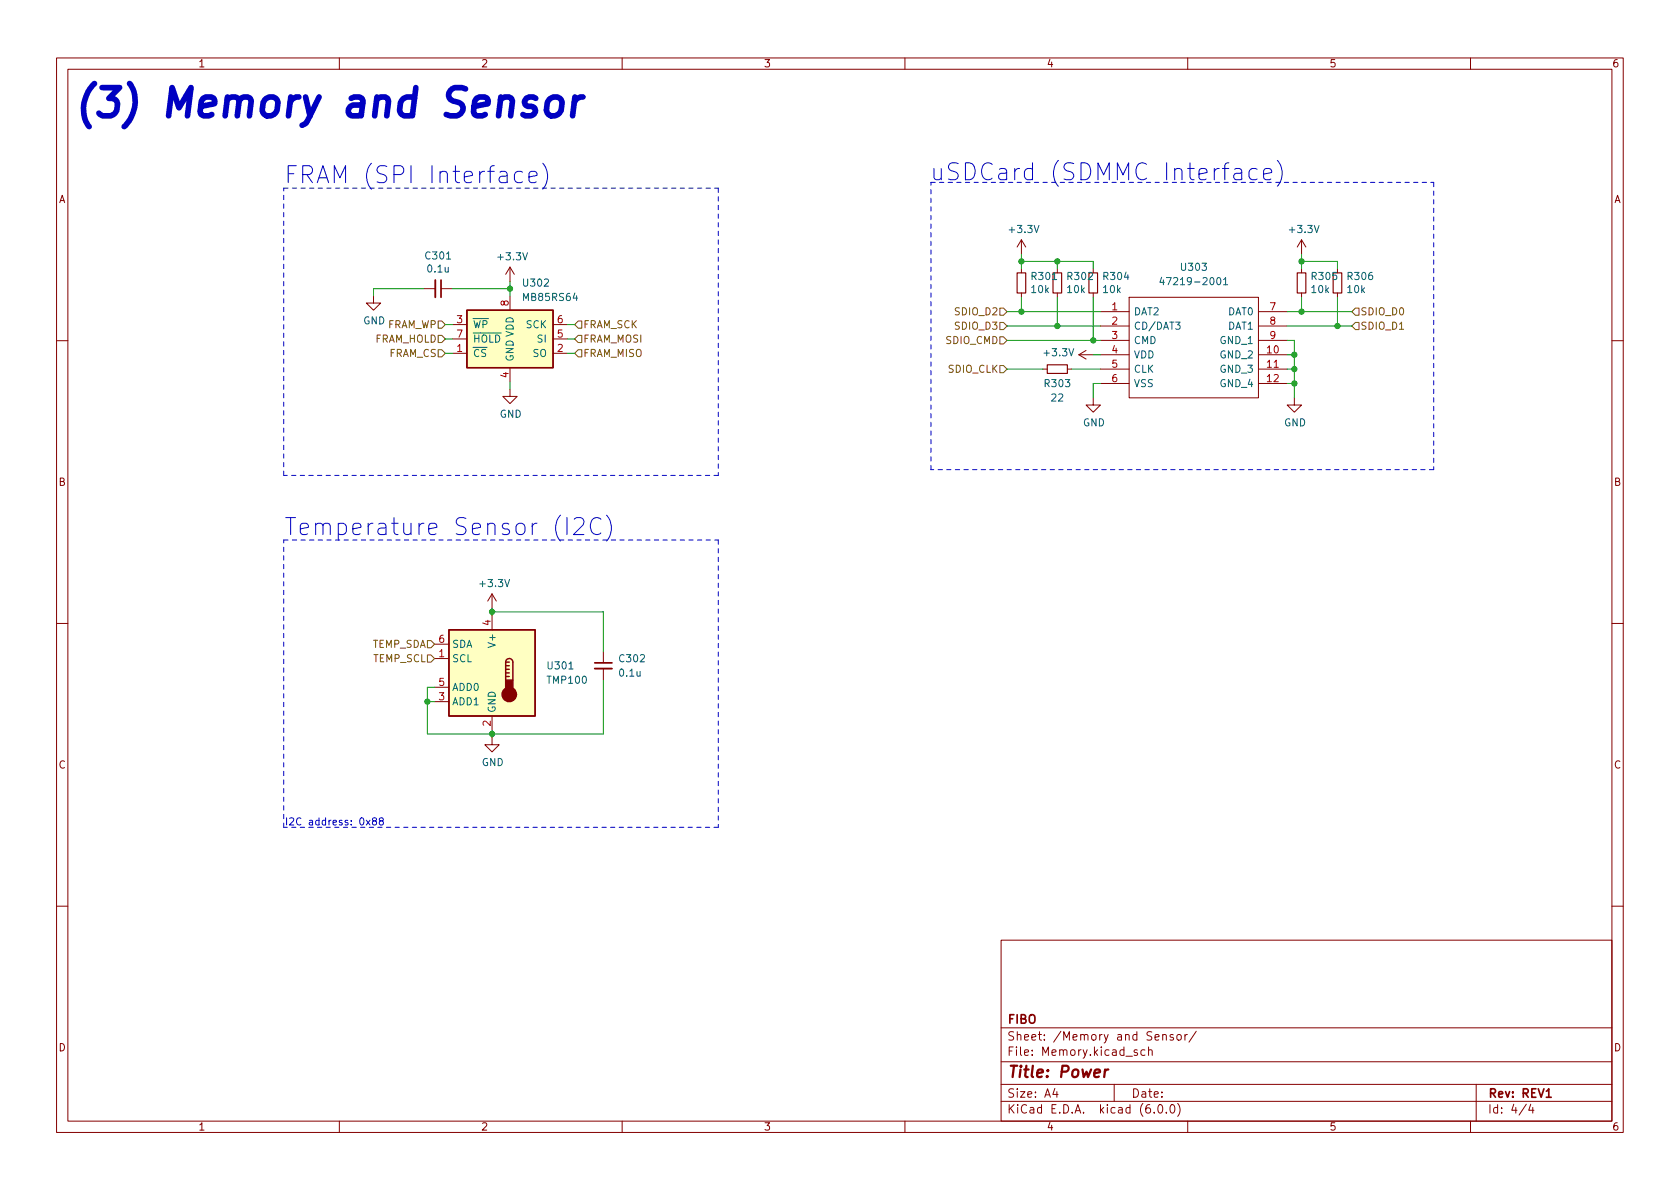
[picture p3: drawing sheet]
<svg xmlns="http://www.w3.org/2000/svg" width="297mm" height="210mm" viewBox="0 0 297 210" stroke-linecap="round" stroke-linejoin="round" font-family="sans-serif">
<g fill="none" stroke="#840000" stroke-width=".18">
<path d="M10 10.2h277v190.1h-277zM12 12.2h273v186.1h-273zM60 10.2v2M110 10.2v2M160 10.2v2M210 10.2v2M260 10.2v2M66 52.3v1.3h1.3l-1.3 1.3-1.2-1.3h1.2M74.9 51h2.1M78 51h2M80 57.4h2.5M80 59.9h2.5"/>
<path d="M90.2 47.2v2.6M90.2 52.3v2.6M90.2 47.2l-.8 1.3M90.2 47.2l.7 1.3M97.8 57.4h2.5M97.8 59.9h2.5M180.6 42.4v2.6M180.6 47.5v.8M180.6 51.8v.8M180.6 42.4l-.8 1.3M180.6 42.4l.8 1.3M186.9 47.5v.8"/>
<path d="M186.9 51.8v.8M193.3 47.5v.8M193.3 51.8v.8M194.6 55.1h5M194.6 57.7h5M199.6 52.6h22.9v17.8h-22.9zM222.5 55.1h5.1M222.5 57.7h5.1M230.1 42.4v2.6M230.1 47.5v.8M230.1 51.8v.8M230.1 42.4l-.7 1.3"/>
<path d="M230.1 42.4l.8 1.3M236.5 47.5v.8M236.5 51.8v.8M10 60.2h2M80 62.5h2.5M90.2 68.8v1.3h1.2l-1.2 1.3-1.3-1.3h1.3M90.2 65v2.6M97.8 62.5h2.5M184.4 65.3h.8M188.7 65.3h.8M190.8 62.7l1.2 .8M190.8 62.7h2.5"/>
<path d="M192 62l-1.2 .7M193.3 70.4v1.2h1.3l-1.3 1.3-1.3-1.3h1.3M194.6 62.7h5M194.6 65.3h5M194.6 67.8h5M194.6 60.2h5M222.5 62.7h5.1M222.5 65.3h5.1M222.5 67.8h5.1M222.5 60.2h5.1M228.9 70.4v1.2h1.2l-1.2 1.3-1.3-1.3h1.3M285 60.2h2"/>
<path d="M10 110.2h2M76.8 116.5h2.6M76.8 113.9h2.6M87 105l-.8 1.3M87 105v2.6M87 108.8v2.6M87 105l.8 1.3M106.7 115.2v2M106.7 118.2v2.1M285 110.2h2M76.8 124.1h2.6M76.8 121.5h2.6"/>
<path d="M87 130.4v1.3h1.3l-1.3 1.3-1.3-1.3h1.3M87 126.6v2.6M10 160.2h2M177 166.3h108v32h-108zM285 160.2h2M60 198.3v2M110 198.3v2M160 198.3v2M177 194.8h108M177 191.8h108M177 187.8h108M177 181.8h108"/>
<path d="M186.5 192.5l-.4 1h1M186.9 193v1M197 191.8v3M201.1 185.7l-.4-.1-.2 .2 .1 .3 .5 .1v.4h-.6M202.4 185.7l-.4-.1-.3 .3v.4l.2 .3h.5M203.1 185.8l.2-.2 .3 .1 .1 .9M203.1 185.1v1.5M204.1 196.7v.1M204.9 195.4l.2-.1a.81 .81 0 0 1 .6 .7 .81 .81 0 0 1-.3 .8h-.2a.81 .81 0 0 1-.6-.6 .81 .81 0 0 1 .3-.8zM205.6 183.1l.2-.2 .3 .1 .1 .9M205.6 182.9v1M206.2 196.7v.1"/>
<path d="M207.1 195.4l.1-.1a.81 .81 0 0 1 .6 .7 .81 .81 0 0 1-.3 .8h-.1a.81 .81 0 0 1-.6-.6 .81 .81 0 0 1 .3-.8zM207.4 183l-.3-.1-.2 .2v.3l.5 .1v.4h-.5M208.1 183.1l.3-.2 .4 .2 .1 .5-.2 .3h-.3l-.3-.1zM208.2 195.1a1.72 1.72 0 0 1 0 2.3M209.5 182.9v1M209.9 182.9l-.3 .1-.1 .2M210 198.3v2M211.5 182.4l-1.3 1.9M260 198.3v2M261 191.8v6.5M269.9 195.3l-1.3 1.9M270.6 195.3l-.3 1h.9"/>
<path d="M271 195.8v1"/>
</g>
<path d="M78 49.5v3.1M105.2 117.2h3M273.4 194h.9" fill="none" stroke="#840000" stroke-width=".3"/>
<path d="M195.4 189.1l-.2 1.4M196 189.1l-.4 .1-.3 .3" fill="none" stroke="#840000" stroke-width=".4"/>
<path d="M179.8 48.3h1.6v3.5h-1.6zM186.2 48.3h1.5v3.5h-1.5zM192.5 48.3h1.6v3.5h-1.6zM229.4 48.3h1.5v3.5h-1.5zM235.7 48.3h1.5v3.5h-1.5zM185.2 64.5h3.5v1.5h-3.5z" fill="none" stroke="#840000" stroke-width=".2"/>
<path d="M77 49.5v3.1M105.2 118.2h3" fill="none" stroke="#840000" stroke-width=".33"/>
<g fill="#ffffc2" stroke="#ffffc2" stroke-width=".18">
<path d="M82.5 54.9h15.3v10.1h-15.3z"/>
<path d="M79.4 111.4h15.2v15.2h-15.2z"/>
</g>
<path d="M82.5 54.9h15.3v10.1h-15.3zM79.4 111.4h15.2v15.2h-15.2zM89.4 117.1a.64 .64 0 0 1 .6-.6 .64 .64 0 0 1 .7 .6v3.2M89.4 119.6h.6M89.4 119h.6M89.4 118.4h.6M89.4 117.7h.6M89.4 117.1v3.2M89.4 117.1h.6" fill="none" stroke="#840000" stroke-width=".25"/>
<path d="M205.4 49l-.3 .9h.8M205.7 49.5v.9M207.9 57h.7l-.4 .4 .4 .2v.5l-.2 .1-.5-.1M216.3 49.4l.4-.3v1.3M216.3 50.4h.8" fill="none" stroke="#006464" stroke-width=".18"/>
<g fill="#840000" stroke="#840000" stroke-width=".25">
<path d="M89.4 120.3h1.3v1.9h-1.3z"/>
<circle cx="90" cy="122.8" r="1.27"/>
</g>
<g fill="none" stroke="#725600" stroke-width=".18">
<path d="M77.5 56.8h.6l.6 .6-.6 .6h-.6zM77.5 59.3h.6l.6 .6-.6 .7h-.6zM101.6 59.9l.6-.6h.7v1.3h-.7zM102.2 56.8h.7v1.2h-.7l-.6-.6zM176.8 57h.6l.7 .7-.7 .6h-.6zM176.8 54.5h.6l.7 .6-.7 .6h-.6zM176.8 59.6h.6l.7 .6-.7 .6h-.6zM239.6 54.5h.7v1.2h-.7l-.6-.6zM239.6 57h.7v1.3h-.7l-.6-.6zM77.5 61.8h.6l.6 .7-.6 .6h-.6zM102.2 61.8h.7v1.3h-.7l-.6-.6zM176.8 64.6h.6l.7 .7-.7 .6h-.6z"/>
<path d="M75.6 115.8h.6l.6 .7-.6 .6h-.6zM75.6 113.3h.6l.6 .6-.6 .6h-.6z"/>
</g>
<g fill="none" stroke="#0000c2" stroke-width=".18">
<path d="M92.4 30.4l-.3-.1h-.6l-.3 .1-.2 .5v.8l.2 .5 .3 .1h.6l.3-.1M93.5 31.3l1.5-.3-.2-.6-.3-.1h-.5l-.3 .1-.2 .3v1.2l.2 .3 .3 .1h.5l.3-.1M96 28.9a3.4 3.4 0 0 1 0 4.5M222.3 29.9l-.3-.1h-.6l-.3 .1-.3 .5v.8l.3 .4 .3 .2h.6l.3-.2M223.4 30.8l1.4-.3-.1-.6-.3-.1h-.6l-.2 .1-.2 .3v1.2l.2 .2 .2 .2h.6l.3-.2M225.8 28.4a3.4 3.4 0 0 1 0 4.5M100.2 91.5v3M101.5 91.8l.5-.3h.7a.81 .81 0 0 1 .4 1.3l-1.7 1.7h1.8M106.2 91.8a1.12 1.12 0 0 0-1.2-.1 1.12 1.12 0 0 0-.6 1.1 1.27 1.27 0 0 0 .3 1.4 1.27 1.27 0 0 0 1.4 .2l.1-.2M107.2 91.1a3.4 3.4 0 0 1 0 4.6M64.8 145l.6 .9M65.4 145l-.6 .9"/>
<path d="M66.1 145.2l-.2-.3v-.2l.2-.1 .4 .1 .1 .2-.1 .1-.5 .2-.1 .2v.4l.2 .1h.2l.3-.3v-.2l-.3-.2M67.3 145.2l-.2-.3v-.2l.2-.1 .4 .1 .1 .2-.1 .1-.5 .2-.1 .2v.4l.2 .1h.2l.3-.3-.1-.3-.2-.1"/>
</g>
<path d="M94.7 17.4a1.22 1.22 0 0 0-2 .7l.2 .5 .5 .2h.7l.4 .3 .2 .7-.3 .4-.5 .3h-1l-.4-.3M97.1 17.6a1.29 1.29 0 0 1 1.3-.5 1.29 1.29 0 0 1 1 1l-.2 1.4a1.37 1.37 0 0 1-1.3 1 1.37 1.37 0 0 1-1.3-1l.2-1.4zM101.7 17.2l-.5 3.3M103.1 17.2a1.48 1.48 0 0 0-1.6 .9" fill="none" stroke="#0000c2" stroke-width="1"/>
<path d="M50.2 33.3h76.8M127 33.3v50.8M164.6 32.3h88.9M253.5 32.3v50.8M50.2 84.1v-50.8M50.2 95.5h76.8M127 84.1h-76.8M127 95.5v50.8M164.6 83.1v-50.8M253.5 83.1h-88.9M50.2 146.3v-50.8M127 146.3h-76.8" fill="none" stroke="#0000c2" stroke-width=".18" stroke-dasharray=".8 .8"/>
<g fill="none" stroke="#009600" stroke-width=".18">
<path d="M74.9 51h-8.9v1.3M78.7 59.9h1.3M78.7 57.4h1.3M80 51h10.2M90.2 49.8v2.5M100.3 59.9h1.3M100.3 57.4h1.3M178.1 55.1h16.5M178.1 57.7h16.5M180.6 45v2.5M180.6 52.6v2.5M180.6 46.2h12.7v1.3"/>
<path d="M186.9 46.2v1.3M186.9 52.6v5.1M193.3 52.6v7.6M227.6 55.1h11.4M227.6 57.7h11.4M230.1 46.2h6.4v1.3M230.1 45v2.5M230.1 52.6v2.5M236.5 52.6v5.1M78.7 62.5h1.3M90.2 67.6v1.2M100.3 62.5h1.3"/>
<path d="M178.1 60.2h16.5M178.1 65.3h6.3M189.5 65.3h5.1M193.3 62.7h1.3M194.6 67.8h-1.3v2.6M227.6 60.2h1.3v10.2M227.6 65.3h1.3M227.6 62.7h1.3M227.6 67.8h1.3M87 107.6v1.2M87 108.2h19.7v7M75.6 124.1h1.2"/>
<path d="M87 129.2v1.2M106.7 120.3v9.5h-31.1v-8.3h1.2"/>
</g>
<g fill="#009600" stroke="#009600" stroke-width=".18">
<circle cx="186.9" cy="57.7" r=".46"/>
<circle cx="186.9" cy="46.2" r=".46"/>
<circle cx="228.9" cy="65.3" r=".46"/>
<circle cx="228.9" cy="62.7" r=".46"/>
<circle cx="180.6" cy="46.2" r=".46"/>
<circle cx="180.6" cy="55.1" r=".46"/>
<circle cx="90.2" cy="51" r=".46"/>
<circle cx="230.1" cy="46.2" r=".46"/>
<circle cx="228.9" cy="67.8" r=".46"/>
<circle cx="236.5" cy="57.7" r=".46"/>
<circle cx="230.1" cy="55.1" r=".46"/>
<circle cx="193.3" cy="60.2" r=".46"/>
<circle cx="75.6" cy="124.1" r=".46"/>
<circle cx="87" cy="108.2" r=".46"/>
<circle cx="87" cy="129.8" r=".46"/>
</g>
<text font-size="7" fill="#0000c2" x="12.7" y="20.7">(3) Memory and Sensor</text>
<g font-size="4.2" fill="#0000c2">
<text x="50.2" y="32.4">FRAM (SPI Interface)</text>
<text x="164.3" y="31.9">uSDCard (SDMMC Interface)</text>
<text x="50.2" y="94.7">Temperature Sensor (I2C)</text>
</g>
<text font-size="2.8" fill="#840000" x="178" y="190.6">Title: Power</text>
<g font-size="2.1" fill="#840000">
<text x="178" y="184">Sheet: /Memory and Sensor/</text>
<text x="178" y="181">FIBO</text>
<text x="178" y="186.7">File: Memory.kicad_sch</text>
<text x="178" y="196.9">KiCad E.D.A. kicad (6.0.0)</text>
<text x="178" y="194.1">Size: A4</text>
<text x="200" y="194.1">Date:</text>
<text x="263" y="194.1">Rev: REV1</text>
<text x="263" y="196.9">Id: 4/4</text>
</g>
<g font-size="1.8" fill="#840000">
<text x="35" y="11.9">1</text>
<text x="85" y="11.9">2</text>
<text x="135" y="11.9">3</text>
<text x="185" y="11.9">4</text>
<text x="235" y="11.9">5</text>
<text x="285" y="11.9">6</text>
<text x="10.3" y="35.9">A</text>
<text x="285.3" y="35.9">A</text>
<text x="10.3" y="85.9">B</text>
<text x="285.3" y="85.9">B</text>
<text x="10.3" y="135.9">C</text>
<text x="285.3" y="135.9">C</text>
<text x="10.3" y="185.9">D</text>
<text x="285.3" y="185.9">D</text>
<text x="35" y="199.9">1</text>
<text x="85" y="199.9">2</text>
<text x="135" y="199.9">3</text>
<text x="185" y="199.9">4</text>
<text x="235" y="199.9">5</text>
<text x="285" y="199.9">6</text>
</g>
<g font-size="1.8" fill="#006464">
<text x="178.6" y="41.2">+3.3V</text>
<text x="228.2" y="41.2">+3.3V</text>
<text x="75.4" y="45.9">C301</text>
<text x="88.2" y="46">+3.3V</text>
<text x="209" y="47.9">U303</text>
<text x="75.7" y="48.2">0.1u</text>
<text x="92.6" y="50.7">U302</text>
<text x="92.7" y="53.2">MB85RS64</text>
<text x="182.4" y="51.8">10k</text>
<text x="182.5" y="49.5">R301</text>
<text x="188.8" y="51.8">10k</text>
<text x="188.9" y="49.5">R302</text>
<text x="195.1" y="51.8">10k</text>
<text x="195.2" y="49.5">R304</text>
<text x="206.4" y="50.4">47219-2001</text>
<text x="232" y="51.8">10k</text>
<text x="232" y="49.5">R305</text>
<text x="238.3" y="51.8">10k</text>
<text x="238.4" y="49.5">R306</text>
<text x="64.2" y="57.3">GND</text>
<text x="83.6" y="58">~{WP}</text>
<text x="93" y="58">SCK</text>
<text x="200.4" y="55.7">DAT2</text>
<text x="200.4" y="58.3">CD/DAT3</text>
<text x="217.1" y="55.7">DAT0</text>
<text x="217.1" y="58.3">DAT1</text>
<text x="83.6" y="63.1">~{CS}</text>
<text x="83.6" y="60.6">~{HOLD}</text>
<text x="90.8" y="64" transform="rotate(-90 90.8 64)">GND VDD</text>
<text x="94.2" y="63.1">SO</text>
<text x="95.1" y="60.6">SI</text>
<text x="184.8" y="63">+3.3V</text>
<text x="200.4" y="60.8">CMD</text>
<text x="200.4" y="63.4">VDD</text>
<text x="200.4" y="65.9">CLK</text>
<text x="215.8" y="63.4">GND_2</text>
<text x="215.8" y="65.9">GND_3</text>
<text x="215.8" y="60.8">GND_1</text>
<text x="184.8" y="68.4">R303</text>
<text x="186" y="71">22</text>
<text x="200.4" y="68.4">VSS</text>
<text x="215.8" y="68.4">GND_4</text>
<text x="88.3" y="73.9">GND</text>
<text x="191.5" y="75.4">GND</text>
<text x="227" y="75.4">GND</text>
<text x="85" y="103.8">+3.3V</text>
<text x="79.9" y="117.1">SCL</text>
<text x="79.9" y="114.5">SDA</text>
<text x="87.6" y="114.1" transform="rotate(-90 87.6 114.1)">V+</text>
<text x="97" y="118.4">U301</text>
<text x="109.6" y="119.6">0.1u</text>
<text x="109.6" y="117.1">C302</text>
<text x="79.9" y="124.7">ADD1</text>
<text x="79.9" y="122.2">ADD0</text>
<text x="96.9" y="120.9">TMP100</text>
<text x="87.6" y="126.1" transform="rotate(-90 87.6 126.1)">GND</text>
<text x="85.2" y="135.5">GND</text>
</g>
<g font-size="1.8" fill="#725600">
<text x="68.3" y="58">FRAM_WP</text>
<text x="103.1" y="58">FRAM_SCK</text>
<text x="169" y="58.3">SDIO_D3</text>
<text x="169" y="55.7">SDIO_D2</text>
<text x="240.5" y="55.7">SDIO_D0</text>
<text x="240.5" y="58.3">SDIO_D1</text>
<text x="66.2" y="60.6">FRAM_HOLD</text>
<text x="68.7" y="63.1">FRAM_CS</text>
<text x="103.1" y="63.1">FRAM_MISO</text>
<text x="103.1" y="60.6">FRAM_MOSI</text>
<text x="167.3" y="60.8">SDIO_CMD</text>
<text x="167.7" y="65.9">SDIO_CLK</text>
<text x="65.7" y="114.5">TEMP_SDA</text>
<text x="65.9" y="117.1">TEMP_SCL</text>
</g>
<g font-size="1.8" fill="#a90000">
<text x="80.8" y="57.1">3</text>
<text x="80.8" y="59.7">7</text>
<text x="89.9" y="54.1" transform="rotate(-90 89.9 54.1)">8</text>
<text x="98.6" y="59.7">5</text>
<text x="98.6" y="57.1">6</text>
<text x="196.6" y="54.9">1</text>
<text x="196.6" y="57.4">2</text>
<text x="196.6" y="59.9">3</text>
<text x="224.6" y="54.9">7</text>
<text x="224.6" y="57.4">8</text>
<text x="224.6" y="59.9">9</text>
<text x="80.8" y="62.2">1</text>
<text x="98.6" y="62.2">2</text>
<text x="196.6" y="62.5">4</text>
<text x="196.6" y="65">5</text>
<text x="224.1" y="62.5">10</text>
<text x="224.1" y="65">11</text>
<text x="89.9" y="66.8" transform="rotate(-90 89.9 66.8)">4</text>
<text x="196.6" y="67.6">6</text>
<text x="224.1" y="67.6">12</text>
<text x="77.6" y="113.7">6</text>
<text x="86.7" y="110.6" transform="rotate(-90 86.7 110.6)">4</text>
<text x="77.6" y="116.2">1</text>
<text x="77.6" y="123.8">3</text>
<text x="77.6" y="121.3">5</text>
<text x="86.7" y="128.4" transform="rotate(-90 86.7 128.4)">2</text>
</g>
<text font-size="1.8" fill="#0000c2" x="50.3" y="145.9">I2C address: 0x88</text>
</svg>
